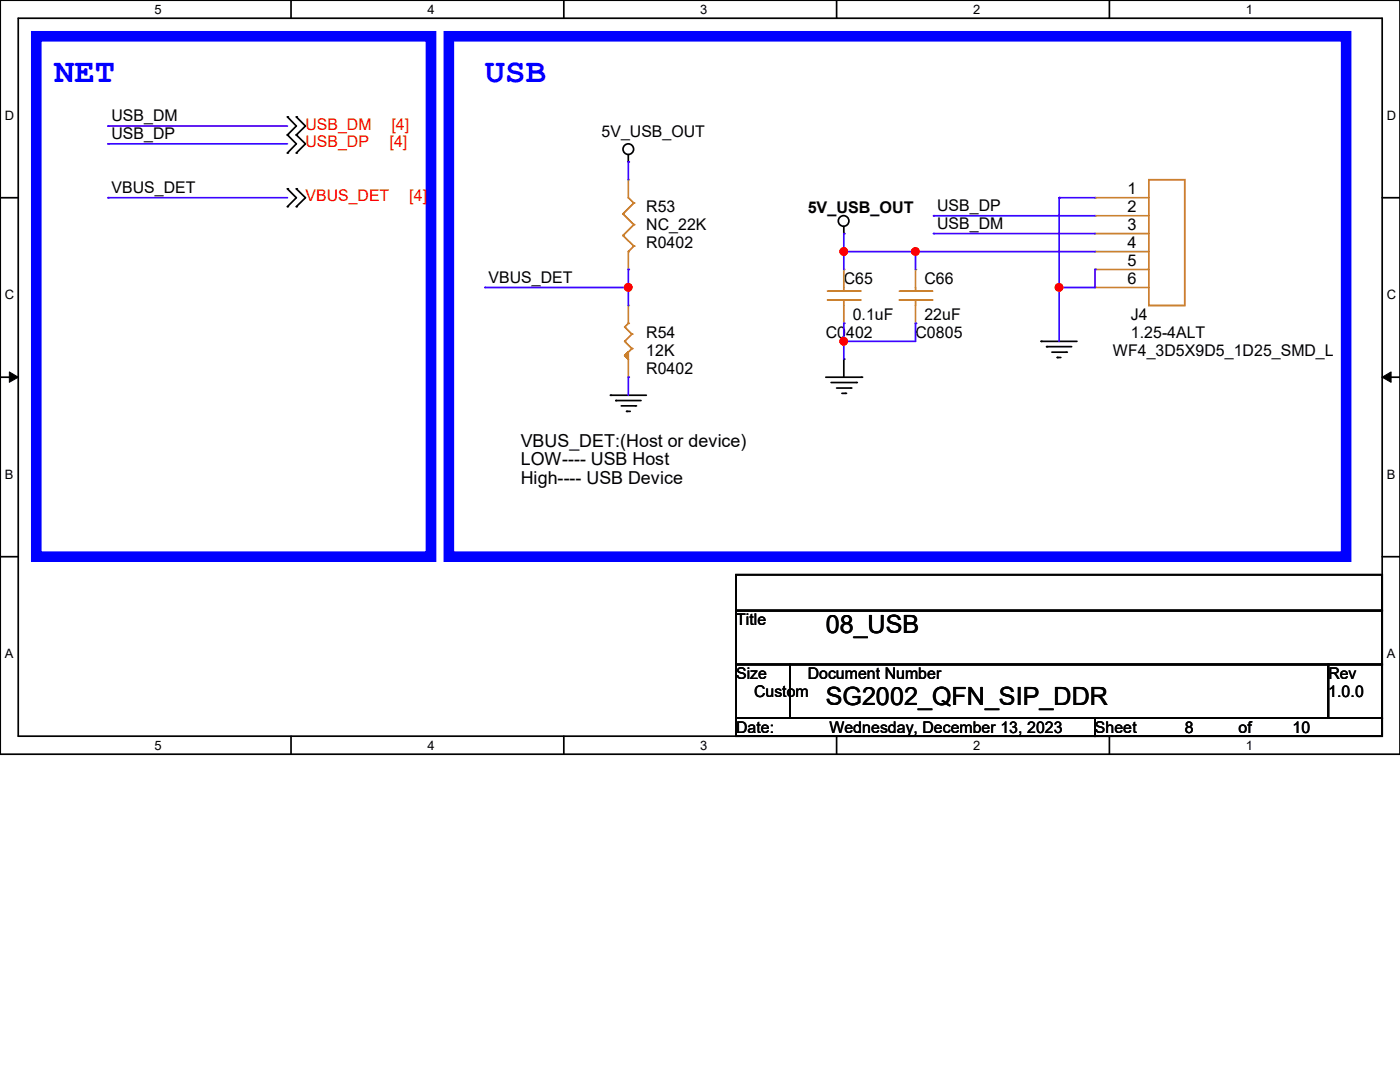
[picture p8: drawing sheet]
<svg xmlns="http://www.w3.org/2000/svg" width="279mm" height="216mm" viewBox="0 0 279 216" stroke-linecap="round" stroke-linejoin="round" font-family="sans-serif">
<path d="M0 0h279.4v150.5h-279.4zM3.6 3.6h272.2v143.3h-272.2z" fill="none" stroke="#000" stroke-width=".34"/>
<g fill="#fff">
<path d="M30.9 .4h1.4v2.9h-1.4z"/>
<path d="M30.9 147.3h1.4v2.9h-1.4z"/>
</g>
<path d="M58.1 0v3.6M58.1 146.9v3.6" fill="none" stroke="#000" stroke-width=".34"/>
<g fill="#fff">
<path d="M85.3 .4h1.4v2.9h-1.4z"/>
<path d="M85.3 147.3h1.4v2.9h-1.4z"/>
</g>
<path d="M112.5 0v3.6M112.5 146.9v3.6" fill="none" stroke="#000" stroke-width=".34"/>
<g fill="#fff">
<path d="M139.7 .4h1.5v2.9h-1.5z"/>
<path d="M139.7 147.3h1.5v2.9h-1.5z"/>
</g>
<path d="M167 0v3.6M167 146.9v3.6" fill="none" stroke="#000" stroke-width=".34"/>
<g fill="#fff">
<path d="M194.2 .4h1.4v2.9h-1.4z"/>
<path d="M194.2 147.3h1.4v2.9h-1.4z"/>
</g>
<path d="M221.4 0v3.6M221.4 146.9v3.6" fill="none" stroke="#000" stroke-width=".34"/>
<g fill="#fff">
<path d="M248.6 .4h1.5v2.9h-1.5z"/>
<path d="M248.6 147.3h1.5v2.9h-1.5z"/>
<path d="M1 21.5h1.8v2.9h-1.8z"/>
<path d="M276.8 21.5h1.8v2.9h-1.8z"/>
<path d="M1 57.4h1.8v2.8h-1.8z"/>
<path d="M276.8 57.4h1.8v2.8h-1.8z"/>
</g>
<path d="M0 39.5h3.6M275.8 39.5h3.6" fill="none" stroke="#000" stroke-width=".34"/>
<g fill="#fff">
<path d="M1 93.2h1.7v2.9h-1.7z"/>
<path d="M276.8 93.2h1.7v2.9h-1.7z"/>
</g>
<path d="M0 75.3h3.6M275.8 75.3h3.6" fill="none" stroke="#000" stroke-width=".34"/>
<path d="M1.9 74.2l1.7 1.1-1.7 1zM275.8 75.3l1.8-1.1v2.1z" fill="#000" stroke="#000" stroke-width=".2"/>
<g fill="#fff">
<path d="M1 129h1.7v2.9h-1.7z"/>
<path d="M276.8 129h1.7v2.9h-1.7z"/>
</g>
<g fill="none" stroke="#000" stroke-width=".34">
<path d="M57.4 23.3l1.7 1.8-1.7 1.8 1.7 1.8-1.7 1.8M57.4 37.7l1.7 1.8-1.7 1.7M59.1 23.3l1.9 1.8-1.9 1.8 1.9 1.8-1.9 1.8M59.1 37.7l1.9 1.8-1.9 1.7M125.4 30.9v1.4M168.4 45.2v1.4M121.8 78.9h7.2M122.9 79.9h5M164.8 75.3h7.2M165.9 76.3h5M167 77.4h2.8M168 78.5h.7"/>
<path d="M168.4 71.7v3.6M207.8 68.1h7.1M208.9 69.2h5M209.9 70.3h2.9M211 71.3h.7M124 81h2.8M125.1 82.1h.7M0 111.1h3.6M146.9 114.7h128.9v7.1h-128.9zM275.8 111.1h3.6M146.9 121.8h128.9v10.8h-128.9zM146.9 132.6h10.7v10.7h-10.7z"/>
<path d="M157.6 132.6h107.5v10.7h-107.5zM265.1 132.6h10.7v10.7h-10.7zM146.9 143.3h71.6v3.6h-71.6zM218.5 143.3h57.3v3.6h-57.3z"/>
<circle cx="125.4" cy="29.8" r="1.06"/>
<circle cx="168.4" cy="44.1" r="1.06"/>
</g>
<path d="M7.2 7.2h78.8v103.9h-78.8zM89.6 7.2h179v103.9h-179z" fill="none" stroke="#00f" stroke-width="2.1"/>
<g fill="#000">
<circle cx="57.4" cy="23.3" r=".17"/>
<circle cx="57.4" cy="30.5" r=".17"/>
<circle cx="57.4" cy="37.7" r=".17"/>
<circle cx="57.4" cy="26.9" r=".17"/>
<circle cx="59.1" cy="30.5" r=".17"/>
<circle cx="59.1" cy="26.9" r=".17"/>
<circle cx="59.1" cy="23.3" r=".17"/>
<circle cx="59.1" cy="37.7" r=".17"/>
<circle cx="125.4" cy="32.3" r=".17"/>
<circle cx="57.4" cy="41.2" r=".17"/>
<circle cx="59.1" cy="41.2" r=".17"/>
<circle cx="168.4" cy="46.6" r=".17"/>
<circle cx="121.8" cy="78.9" r=".17"/>
<circle cx="122.9" cy="79.9" r=".17"/>
<circle cx="168.4" cy="71.7" r=".17"/>
<circle cx="168.7" cy="78.5" r=".17"/>
<circle cx="169.8" cy="77.4" r=".17"/>
<circle cx="170.9" cy="76.3" r=".17"/>
<circle cx="172" cy="75.3" r=".17"/>
<circle cx="207.8" cy="68.1" r=".17"/>
<circle cx="208.9" cy="69.2" r=".17"/>
<circle cx="211" cy="71.3" r=".17"/>
<circle cx="212.8" cy="70.3" r=".17"/>
<circle cx="125.1" cy="82.1" r=".17"/>
<circle cx="126.8" cy="81" r=".17"/>
</g>
<path d="M229.3 35.9h7.1v25.1h-7.1z" fill="none" stroke="#cc8006" stroke-width=".34"/>
<path d="M218.5 39.5h10.8" fill="none" stroke="#a84" stroke-width=".34"/>
<circle cx="218.5" cy="39.5" r=".17" fill="#a84"/>
<path d="M218.5 43.1h10.8" fill="none" stroke="#a84" stroke-width=".34"/>
<circle cx="218.5" cy="43.1" r=".17" fill="#a84"/>
<path d="M218.5 46.6h10.8" fill="none" stroke="#a84" stroke-width=".34"/>
<circle cx="218.5" cy="46.6" r=".17" fill="#a84"/>
<path d="M218.5 50.2h10.8" fill="none" stroke="#a84" stroke-width=".34"/>
<circle cx="218.5" cy="50.2" r=".17" fill="#a84"/>
<path d="M218.5 57.4h10.8" fill="none" stroke="#a84" stroke-width=".34"/>
<circle cx="218.5" cy="57.4" r=".17" fill="#a84"/>
<path d="M218.5 53.8h10.8" fill="none" stroke="#a84" stroke-width=".34"/>
<circle cx="218.5" cy="53.8" r=".17" fill="#a84"/>
<path d="M125.4 39.5l1.1 1" fill="none" stroke="#cc8006" stroke-width=".34"/>
<circle cx="126.5" cy="40.5" r=".17" fill="#cc8006"/>
<path d="M126.5 40.5l-2.2 2.2" fill="none" stroke="#cc8006" stroke-width=".34"/>
<circle cx="124.3" cy="42.7" r=".17" fill="#cc8006"/>
<path d="M124.3 42.7l2.2 2.1" fill="none" stroke="#cc8006" stroke-width=".34"/>
<circle cx="126.5" cy="44.8" r=".17" fill="#cc8006"/>
<path d="M126.5 44.8l-2.2 2.2" fill="none" stroke="#cc8006" stroke-width=".34"/>
<circle cx="124.3" cy="47" r=".17" fill="#cc8006"/>
<path d="M124.3 47l2.2 2.1" fill="none" stroke="#cc8006" stroke-width=".34"/>
<circle cx="126.5" cy="49.1" r=".17" fill="#cc8006"/>
<path d="M126.5 49.1l-1.1 1.1" fill="none" stroke="#cc8006" stroke-width=".34"/>
<circle cx="125.4" cy="50.2" r=".17" fill="#cc8006"/>
<path d="M125.4 35.9v3.6" fill="none" stroke="#a84" stroke-width=".34"/>
<circle cx="125.4" cy="35.9" r=".17" fill="#a84"/>
<path d="M125.4 50.2v3.6" fill="none" stroke="#a84" stroke-width=".34"/>
<circle cx="125.4" cy="53.8" r=".17" fill="#a84"/>
<path d="M168.4 57.4v.7" fill="none" stroke="#cc8006" stroke-width=".34"/>
<circle cx="168.4" cy="58.1" r=".17" fill="#cc8006"/>
<path d="M165.1 59.9h6.5" fill="none" stroke="#cc8006" stroke-width=".34"/>
<circle cx="171.6" cy="59.9" r=".17" fill="#cc8006"/>
<path d="M165.1 58.1h6.5" fill="none" stroke="#cc8006" stroke-width=".34"/>
<circle cx="171.6" cy="58.1" r=".17" fill="#cc8006"/>
<path d="M168.4 59.9v1.1" fill="none" stroke="#cc8006" stroke-width=".34"/>
<circle cx="168.4" cy="59.9" r=".17" fill="#cc8006"/>
<path d="M168.4 53.8v3.6" fill="none" stroke="#a84" stroke-width=".34"/>
<circle cx="168.4" cy="53.8" r=".17" fill="#a84"/>
<path d="M168.4 61v3.5" fill="none" stroke="#a84" stroke-width=".34"/>
<circle cx="168.4" cy="64.5" r=".17" fill="#a84"/>
<path d="M182.7 57.4v.7" fill="none" stroke="#cc8006" stroke-width=".34"/>
<circle cx="182.7" cy="58.1" r=".17" fill="#cc8006"/>
<path d="M179.5 59.9h6.4" fill="none" stroke="#cc8006" stroke-width=".34"/>
<circle cx="185.9" cy="59.9" r=".17" fill="#cc8006"/>
<path d="M179.5 58.1h6.4" fill="none" stroke="#cc8006" stroke-width=".34"/>
<circle cx="185.9" cy="58.1" r=".17" fill="#cc8006"/>
<path d="M182.7 59.9v1.1" fill="none" stroke="#cc8006" stroke-width=".34"/>
<circle cx="182.7" cy="59.9" r=".17" fill="#cc8006"/>
<path d="M182.7 53.8v3.6" fill="none" stroke="#a84" stroke-width=".34"/>
<circle cx="182.7" cy="53.8" r=".17" fill="#a84"/>
<path d="M182.7 61v3.5" fill="none" stroke="#a84" stroke-width=".34"/>
<circle cx="182.7" cy="64.5" r=".17" fill="#a84"/>
<path d="M124.7 71l.7 .7" fill="none" stroke="#cc8006" stroke-width=".34"/>
<circle cx="124.7" cy="71" r=".17" fill="#cc8006"/>
<path d="M126.1 69.6l-1.4 1.4" fill="none" stroke="#cc8006" stroke-width=".34"/>
<circle cx="126.1" cy="69.6" r=".17" fill="#cc8006"/>
<path d="M124.7 68.1l1.4 1.5" fill="none" stroke="#cc8006" stroke-width=".34"/>
<circle cx="124.7" cy="68.1" r=".17" fill="#cc8006"/>
<path d="M126.1 66.7l-1.4 1.4" fill="none" stroke="#cc8006" stroke-width=".34"/>
<circle cx="126.1" cy="66.7" r=".17" fill="#cc8006"/>
<path d="M124.7 65.2l1.4 1.5" fill="none" stroke="#cc8006" stroke-width=".34"/>
<circle cx="124.7" cy="65.2" r=".17" fill="#cc8006"/>
<path d="M125.4 64.5l-.7 .7" fill="none" stroke="#cc8006" stroke-width=".34"/>
<circle cx="125.4" cy="64.5" r=".17" fill="#cc8006"/>
<path d="M124.7 71l.7-.7v1.4l-.7-.7 .7-.7z" fill-rule="evenodd" fill="#cc8006" stroke="#cc8006" stroke-width=".34"/>
<path d="M125.4 71.7v3.6" fill="none" stroke="#a84" stroke-width=".34"/>
<circle cx="125.4" cy="75.3" r=".17" fill="#a84"/>
<path d="M125.4 61v3.5" fill="none" stroke="#a84" stroke-width=".34"/>
<circle cx="125.4" cy="61" r=".17" fill="#a84"/>
<path d="M21.5 28.7h35.9" fill="none" stroke="#4200ff" stroke-width=".34"/>
<circle cx="21.5" cy="28.7" r=".17" fill="#4200ff"/>
<path d="M21.5 39.5h35.9" fill="none" stroke="#4200ff" stroke-width=".34"/>
<circle cx="21.5" cy="39.5" r=".17" fill="#4200ff"/>
<path d="M21.5 25.1h35.9" fill="none" stroke="#4200ff" stroke-width=".34"/>
<circle cx="21.5" cy="25.1" r=".17" fill="#4200ff"/>
<path d="M125.4 32.3v3.6" fill="none" stroke="#4200ff" stroke-width=".34"/>
<circle cx="125.4" cy="32.3" r=".17" fill="#4200ff"/>
<path d="M125.4 53.8v3.6" fill="none" stroke="#4200ff" stroke-width=".34"/>
<circle cx="125.4" cy="53.8" r=".17" fill="#4200ff"/>
<path d="M96.8 57.4h28.6" fill="none" stroke="#4200ff" stroke-width=".34"/>
<circle cx="96.8" cy="57.4" r=".17" fill="#4200ff"/>
<path d="M125.4 57.4v3.6" fill="none" stroke="#4200ff" stroke-width=".34"/>
<circle cx="125.4" cy="57.4" r=".17" fill="#4200ff"/>
<circle cx="125.4" cy="57.3" r=".7" fill="#f00" stroke="#f00" stroke-width=".34"/>
<path d="M125.4 75.3v3.6" fill="none" stroke="#4200ff" stroke-width=".34"/>
<circle cx="125.4" cy="75.3" r=".17" fill="#4200ff"/>
<path d="M211.4 39.5v17.9" fill="none" stroke="#4200ff" stroke-width=".34"/>
<circle cx="211.4" cy="39.5" r=".17" fill="#4200ff"/>
<path d="M211.4 39.5h7.1" fill="none" stroke="#4200ff" stroke-width=".34"/>
<circle cx="211.4" cy="39.5" r=".17" fill="#4200ff"/>
<path d="M186.3 43.1h32.2" fill="none" stroke="#4200ff" stroke-width=".34"/>
<circle cx="186.3" cy="43.1" r=".17" fill="#4200ff"/>
<path d="M168.4 46.6v3.6" fill="none" stroke="#4200ff" stroke-width=".34"/>
<circle cx="168.4" cy="46.6" r=".17" fill="#4200ff"/>
<path d="M186.3 46.6h32.2" fill="none" stroke="#4200ff" stroke-width=".34"/>
<circle cx="186.3" cy="46.6" r=".17" fill="#4200ff"/>
<path d="M168.4 50.2v3.6" fill="none" stroke="#4200ff" stroke-width=".34"/>
<circle cx="168.4" cy="50.2" r=".17" fill="#4200ff"/>
<circle cx="168.4" cy="50.2" r=".7" fill="#f00" stroke="#f00" stroke-width=".34"/>
<path d="M168.4 50.2h14.3" fill="none" stroke="#4200ff" stroke-width=".34"/>
<circle cx="168.4" cy="50.2" r=".17" fill="#4200ff"/>
<path d="M182.7 50.2h35.8" fill="none" stroke="#4200ff" stroke-width=".34"/>
<circle cx="182.7" cy="50.2" r=".17" fill="#4200ff"/>
<circle cx="182.7" cy="50.2" r=".7" fill="#f00" stroke="#f00" stroke-width=".34"/>
<path d="M182.7 50.2v3.6" fill="none" stroke="#4200ff" stroke-width=".34"/>
<circle cx="182.7" cy="50.2" r=".17" fill="#4200ff"/>
<path d="M168.4 64.5v3.6" fill="none" stroke="#4200ff" stroke-width=".34"/>
<circle cx="168.4" cy="64.5" r=".17" fill="#4200ff"/>
<circle cx="168.4" cy="68.1" r=".7" fill="#f00" stroke="#f00" stroke-width=".34"/>
<path d="M182.7 64.5v3.6" fill="none" stroke="#4200ff" stroke-width=".34"/>
<circle cx="182.7" cy="64.5" r=".17" fill="#4200ff"/>
<path d="M211.4 57.4h7.1" fill="none" stroke="#4200ff" stroke-width=".34"/>
<circle cx="211.4" cy="57.4" r=".17" fill="#4200ff"/>
<circle cx="211.3" cy="57.3" r=".7" fill="#f00" stroke="#f00" stroke-width=".34"/>
<path d="M211.4 57.4v10.7" fill="none" stroke="#4200ff" stroke-width=".34"/>
<circle cx="211.4" cy="57.4" r=".17" fill="#4200ff"/>
<path d="M168.4 68.1h14.3" fill="none" stroke="#4200ff" stroke-width=".34"/>
<circle cx="168.4" cy="68.1" r=".17" fill="#4200ff"/>
<path d="M168.4 68.1v3.6" fill="none" stroke="#4200ff" stroke-width=".34"/>
<circle cx="168.4" cy="68.1" r=".17" fill="#4200ff"/>
<path d="M218.5 53.8v3.6" fill="none" stroke="#4200ff" stroke-width=".34"/>
<circle cx="218.5" cy="53.8" r=".17" fill="#4200ff"/>
<g fill="#f00" stroke="#f00" stroke-width=".34">
<circle cx="125.4" cy="57.3" r=".7"/>
<circle cx="168.4" cy="50.2" r=".7"/>
<circle cx="182.7" cy="50.2" r=".7"/>
<circle cx="168.4" cy="68.1" r=".7"/>
<circle cx="211.3" cy="57.3" r=".7"/>
</g>
<g font-size="6.8" fill="#00f">
<text x="10.8" y="16.4">NET</text>
<text x="96.8" y="16.4">USB</text>
</g>
<g font-size="5">
<text x="164.8" y="126.3">08_USB</text>
<text x="164.8" y="140.6">SG2002_QFN_SIP_DDR</text>
</g>
<g font-size="3.6">
<text x="103.9" y="89.2">VBUS_DET:(Host or device)</text>
<text x="103.9" y="92.9">LOW---- USB Host</text>
<text x="103.9" y="96.6">High---- USB Device</text>
</g>
<g font-size="3.2">
<text x="22.3" y="27.8">USB_DP</text>
<text x="22.3" y="24.2">USB_DM</text>
<text x="120.1" y="27.3">5V_USB_OUT</text>
<text x="22.3" y="38.5">VBUS_DET</text>
<text x="225" y="38.7">1</text>
<text x="129" y="42.3">R53</text>
<text x="129" y="45.9">NC_22K</text>
<text x="161.2" y="42.4">5V_USB_OUT</text>
<text x="187" y="42.1">USB_DP</text>
<text x="187" y="45.7">USB_DM</text>
<text x="225" y="42.3">2</text>
<text x="225" y="45.8">3</text>
<text x="129" y="49.5">R0402</text>
<text x="225" y="49.4">4</text>
<text x="225" y="53">5</text>
<text x="97.5" y="56.4">VBUS_DET</text>
<text x="168.4" y="56.6">C65</text>
<text x="184.5" y="56.6">C66</text>
<text x="225" y="56.6">6</text>
<text x="170.2" y="63.8">0.1uF</text>
<text x="184.5" y="63.8">22uF</text>
<text x="225.7" y="63.8">J4</text>
<text x="129" y="67.4">R54</text>
<text x="129" y="71">12K</text>
<text x="164.8" y="67.4">C0402</text>
<text x="182.7" y="67.4">C0805</text>
<text x="222.1" y="71">WF4_3D5X9D5_1D25_SMD_L</text>
<text x="225.7" y="67.4">1.25-4ALT</text>
<text x="129" y="74.5">R0402</text>
<text x="146.9" y="124.7">Title</text>
<text x="146.9" y="135.5">Size</text>
<text x="161.2" y="135.5">Document Number</text>
<text x="265.1" y="135.5">Rev</text>
<text x="150.5" y="139">Custom</text>
<text x="265.1" y="139">1.0.0</text>
<text x="146.9" y="146.2">Date:</text>
<text x="165.5" y="146.2">Wednesday, December 13, 2023</text>
<text x="218.5" y="146.2">Sheet</text>
<text x="236.4" y="146.2">8</text>
<text x="247.2" y="146.2">of</text>
<text x="257.9" y="146.2">10</text>
</g>
<g font-size="3.2" fill="#f00">
<text x="61" y="25.9">USB_DM</text>
<text x="61" y="29.4">USB_DP</text>
<text x="77.8" y="29.4">[4]</text>
<text x="78.1" y="25.9">[4]</text>
<text x="61" y="40.2">VBUS_DET</text>
<text x="81.7" y="40.2">[4]</text>
</g>
<g font-size="2.6">
<text x="30.9" y="2.8">5</text>
<text x="85.3" y="2.8">4</text>
<text x="139.7" y="2.8">3</text>
<text x="194.2" y="2.8">2</text>
<text x="248.6" y="2.8">1</text>
<text x="1" y="23.9">D</text>
<text x="276.8" y="23.9">D</text>
<text x="1" y="59.7">C</text>
<text x="276.8" y="59.7">C</text>
<text x="1" y="95.5">B</text>
<text x="276.8" y="95.5">B</text>
<text x="1" y="131.3">A</text>
<text x="276.8" y="131.3">A</text>
<text x="30.9" y="149.6">5</text>
<text x="85.3" y="149.6">4</text>
<text x="139.7" y="149.6">3</text>
<text x="194.2" y="149.6">2</text>
<text x="248.6" y="149.6">1</text>
</g>
</svg>
